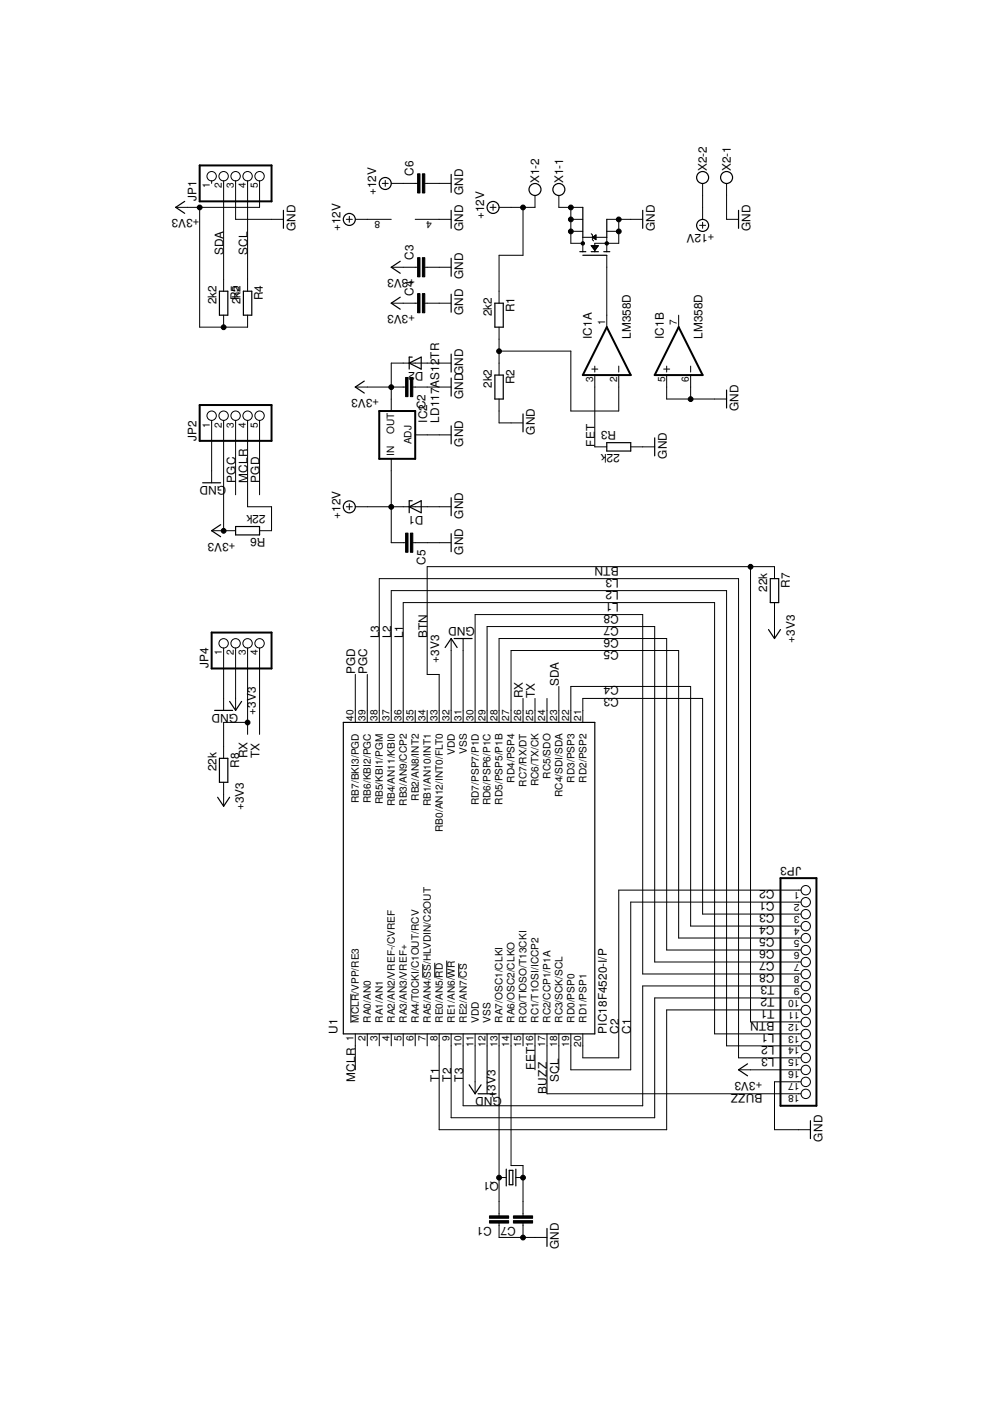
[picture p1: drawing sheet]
<svg xmlns="http://www.w3.org/2000/svg" width="210mm" height="297mm" viewBox="0 0 210 297" stroke-linecap="round" stroke-linejoin="round" font-family="sans-serif">
<g fill="none" stroke="#000" stroke-width=".21">
<path d="M44.9 38.3v.6M47.4 38.3v23.4M50 38.3v8.2h10.1M52.5 38.3v23.4M55 38.3v5.7h-17.7M81 38.9h1.3M81.7 38.2v1.3M83 38.9h5.5M90.1 38.9h5.6M149 38.9v7.6M154.1 38.9v7.6h2.5M42.3 44v25.4h10.2v-2.6"/>
<path d="M73.4 46.5h1.3M74.1 45.9v1.2M75.3 46.5h7.7M83 56.7h5.5M88 46.5h7.7M90.1 56.7h5.6M103.9 44h1.3M104.5 43.3v1.3M110.9 44v10.1h-5.1v10.2M113.4 41.4v2.6h-7.6M118.5 41.4v2.6h5.1M121 44v7.6h2.6"/>
<path d="M121 49h2.6M121 46.5h2.6M123.6 53.4v-3.1h5.1v3.1M125.3 49.6l.3 .2v1l.3 .3M125.3 52.1h1.6l-.8 1zM125.5 52.1v.1M125.6 52.1v.3M125.6 50.3l.8-.5v1zM125.7 50.2v.2M125.7 52.1v.5M125.8 50.1v.4M125.8 52.1v.6"/>
<path d="M126 50.1v.4M126 52.1v.8M126.1 50v.6M126.2 49.9v.8M126.2 52.1v.9M126.3 49.8v1M126.3 52.1v.7M126.4 52.1v.6M126.6 52.1v.4M126.7 52.1v.2M126.8 52.1v.1M128.7 54.1v15.3"/>
<path d="M128.7 49h2.5M128.7 46.5h7.6M131.2 46.5v5.1h-5.1v1.8M148.3 47.8h1.3M149 47.1v1.3M47.4 66.8v2.6M83 64.3h5.5M90.1 64.3h5.6M95.7 77h-12.7v10.1M105.8 69.4v10.1M105.8 74.4h15.2v12.7h10.2v-7.6M125.5 78.3h1.2"/>
<path d="M126.1 77.6v1.3M126.1 79.5v15.2h2.6M131.2 77.6v1.3M140.7 78.3h1.3M141.4 77.6v1.3M141.4 79.5v5.1h12.7M143.9 66.8v2.6M146.4 77.6v1.3M146.4 79.5v5.1M44.9 89.1v13.3M47.4 89.1v23.4M50 89.1v15.8"/>
<path d="M52.5 89.1v18.3h5.1v5.1h-2.6M55 89.1v15.8M75.3 82.1h10.7M83 97.3v17.8h3M87.5 82.1h8.2M88 92.2h7.7M105.8 84.6v5.1h5.1M133.7 94.7h5.1M44.9 112.5h5.1M73.4 107.4h1.3M74.1 106.8v1.3M75.3 107.4h20.4"/>
<path d="M87.5 115.1h8.2M47.4 137.4v13.2M50 137.4v13.2M52.5 137.4v18.3M55 137.4v18.3M95.7 135.4v17.8M98.2 135.4v17.8M159.1 120.1v96.6h10.7M164.2 122.7v-2.6h-73.6v22.9h2.5v10.2M164.2 127.8v7.6M52.5 153.2h-5.1v7.6M75.3 143v10.2"/>
<path d="M77.9 143v10.2M80.4 153.2v-30.5h76.2v101.6h13.2M83 153.2v-28h71.1v96.5h15.7M85.5 153.2v-25.4h66v91.4h18.3M88 150.6v2.6M90.6 150.6v2.6M100.7 153.2v-22.9h35.6v76.2h33.5M103.3 153.2v-20.4h35.5v71.2h31M105.8 153.2v-17.8h35.6v66h28.4M108.4 153.2v-15.3h35.5v61h25.9M110.9 148.1v5.1M113.4 148.1v5.1"/>
<path d="M116 148.1v5.1M118.5 145.5v7.7M121 153.2v-7.7h25.4v50.8h23.4M123.6 153.2v-5.1h25.4v45.7h20.8M47.4 165.9v5M169.8 188.7h-38.6v35.6h-7.6v-5.1M169.8 191.3h-36.1v35.5h-12.7v-7.6M74.4 210.7v6.2M75.3 219.2v7.6M77.9 219.2v2.5M80.4 219.2v2.5M83 219.2v2.5"/>
<path d="M85.5 219.2v2.5M88 219.2v2.5M89.6 204.4v2.9M90.6 219.2v2.5M92.2 204.1v3.2M94.7 203.7v3.6M97.3 204.3v3M100.7 219.2v12.7M103.3 219.2v12.7M105.8 219.2v38.6M108.4 219.2v27.9h2.5v10.7M110.9 219.2v2.5"/>
<path d="M113.4 219.2v7.6M116 219.2v12.7h53.8M118.5 219.2v7.6M169.8 214.1h-28.4v25.4h-48.3v-20.3M169.8 211.6h-31v25.4h-43.1v-17.8M169.8 209h-33.5v25.4h-38.1v-15.2M156.6 226.8h13.2M169.8 229.4h-5.6v10.1h7.6M105.8 259.3v3.1h10.2M105.8 249.7h1.5M109.4 249.7h1.5M110.9 259.3v3.1"/>
<circle cx="44.9" cy="37.4" r=".99"/>
<circle cx="47.4" cy="37.4" r=".99"/>
<circle cx="50" cy="37.4" r=".99"/>
<circle cx="52.5" cy="37.4" r=".99"/>
<circle cx="55" cy="37.4" r=".99"/>
<circle cx="44.9" cy="88.1" r=".99"/>
<circle cx="47.4" cy="88.1" r=".99"/>
<circle cx="50" cy="88.1" r=".99"/>
<circle cx="52.5" cy="88.1" r=".99"/>
<circle cx="55" cy="88.1" r=".99"/>
<circle cx="47.4" cy="136.4" r=".99"/>
<circle cx="50" cy="136.4" r=".99"/>
<circle cx="52.5" cy="136.4" r=".99"/>
<circle cx="55" cy="136.4" r=".99"/>
<circle cx="170.8" cy="196.4" r=".99"/>
<circle cx="170.8" cy="191.3" r=".99"/>
<circle cx="170.8" cy="193.8" r=".99"/>
<circle cx="170.8" cy="188.7" r=".99"/>
<circle cx="170.8" cy="198.9" r=".99"/>
<circle cx="170.8" cy="204" r=".99"/>
<circle cx="170.8" cy="201.4" r=".99"/>
<circle cx="170.8" cy="209.1" r=".99"/>
<circle cx="170.8" cy="214.1" r=".99"/>
<circle cx="170.8" cy="211.6" r=".99"/>
<circle cx="170.8" cy="216.7" r=".99"/>
<circle cx="170.8" cy="219.2" r=".99"/>
<circle cx="170.8" cy="206.5" r=".99"/>
<circle cx="170.8" cy="221.8" r=".99"/>
<circle cx="170.8" cy="224.3" r=".99"/>
<circle cx="170.8" cy="226.8" r=".99"/>
<circle cx="170.8" cy="231.9" r=".99"/>
<circle cx="170.8" cy="229.4" r=".99"/>
</g>
<g fill="none" stroke="#000" stroke-width=".25">
<path d="M95.7 37v3.8M39.2 42.7l-1.9 1.3 1.9 1.2M60.1 44.6v3.8M84.9 55.4l-1.9 1.3 1.9 1.2M95.7 44.6v3.8M95.7 54.8v3.8M122.9 53.4h1.3M123.6 54.1h5.1M123.6 44v6.3M125.3 53.4h1.6M128 53.4h1.3M128.7 46.5v3.8"/>
<path d="M136.3 44.6v3.8M156.6 44.6v3.8M46.5 61.7h1.8v5.1h-1.8zM51.6 61.7h1.8v5.1h-1.8zM84.9 63l-1.9 1.3 1.9 1.3M86.8 77l2.5-1.3v2.6zM87.4 75.7h-.6v2.6M95.7 62.4v3.8M95.7 75.1v3.8M104.9 64.3h1.8v5.1h-1.8zM104.9 79.5h1.8v5.1h-1.8zM77.2 80.8l-1.9 1.3 1.9 1.2"/>
<path d="M95.7 80.2v3.8M95.7 90.3v3.8M110.9 87.8v3.8M128.7 93.9h5v1.7h-5zM138.8 92.8v3.8M154.1 82.7v3.8M43 102.4h3.8M46.8 111.3l-1.9 1.2 1.9 1.3M50 111.6h5v1.8h-5zM86.8 107.4l2.5-1.2v2.5zM87.4 106.2h-.6v2.5M95.7 105.5v3.8"/>
<path d="M95.7 113.2v3.8M94.4 137.3l1.3-1.9 1.2 1.9M96.3 135.4h3.8M162.9 133.5l1.3 1.9 1.3-1.9M163.3 122.7h1.8v5.1h-1.8zM45.5 150.6h3.8M48.7 148.7l1.3 1.9 1.2-1.9M72.8 153.2h53.3v66h-53.3zM46.1 169l1.3 1.9 1.3-1.9M46.5 160.8h1.8v5.1h-1.8zM99.5 230l1.2 1.9 1.3-1.9M101.4 231.9h3.8"/>
<path d="M158.5 225.6l-1.9 1.2 1.9 1.3M171.8 237.6v3.8M107.3 247.9v3.5M108 248.1h.7v3.1h-.7zM109.4 247.9v3.5M116 260.5v3.8"/>
<circle cx="81.7" cy="38.9" r="1.27"/>
<circle cx="149" cy="37.6" r="1.27"/>
<circle cx="154.1" cy="37.6" r="1.27"/>
<circle cx="74.1" cy="46.5" r="1.27"/>
<circle cx="104.5" cy="44" r="1.27"/>
<circle cx="113.4" cy="40.2" r="1.27"/>
<circle cx="118.5" cy="40.2" r="1.27"/>
<circle cx="149" cy="47.8" r="1.27"/>
<circle cx="74.1" cy="107.5" r="1.27"/>
</g>
<g fill="#000" stroke="#000" stroke-width=".21">
<circle cx="42.3" cy="44" r=".51"/>
<circle cx="110.9" cy="44" r=".51"/>
<circle cx="121" cy="46.5" r=".51"/>
<circle cx="121" cy="49.1" r=".51"/>
<circle cx="121" cy="44" r=".51"/>
<circle cx="123.6" cy="51.6" r=".36"/>
<circle cx="128.7" cy="51.6" r=".36"/>
<circle cx="131.2" cy="46.5" r=".51"/>
<circle cx="131.2" cy="49.1" r=".51"/>
<circle cx="47.4" cy="69.4" r=".51"/>
<circle cx="105.8" cy="74.5" r=".51"/>
<circle cx="83" cy="82.1" r=".51"/>
<circle cx="146.4" cy="84.6" r=".51"/>
<circle cx="47.4" cy="112.5" r=".51"/>
<circle cx="83" cy="107.5" r=".51"/>
<circle cx="159.1" cy="120.2" r=".51"/>
<circle cx="52.5" cy="153.2" r=".51"/>
<circle cx="105.8" cy="249.7" r=".51"/>
<circle cx="110.9" cy="249.7" r=".51"/>
<circle cx="110.9" cy="262.4" r=".51"/>
</g>
<path d="M42.3 35.1h15.3v7.6h-15.3zM128.7 69.4l5 10.1h-10.1zM143.9 69.4l5.1 10.1h-10.2zM42.3 85.9h15.3v7.6h-15.3zM80.4 87.1h7.6v10.2h-7.6zM44.9 134.1h12.7v7.6h-12.7zM165.5 186.2h7.6v48.2h-7.6z" fill="none" stroke="#000" stroke-width=".42"/>
<g fill="#000" stroke="#000" stroke-width=".21">
<path d="M88.5 54.6h.5v4.1h-.5zM88.5 36.9h.5v4h-.5zM89.6 54.6h.5v4.1h-.5zM89.6 36.9h.5v4h-.5zM88.5 62.3h.5v4h-.5zM89.6 62.3h.5v4h-.5zM86 80h.5v4.1h-.5zM87 80h.5v4.1h-.5zM86 113h.5v4.1h-.5zM87 113h.5v4.1h-.5zM103.8 257.8h4v.5h-4zM103.8 258.8h4v.5h-4z"/>
<path d="M108.9 257.8h4v.5h-4zM108.9 258.8h4v.5h-4z"/>
</g>
<g font-size="2.5">
<text x="79.8" y="41.4" transform="rotate(-90 79.8 41.4)">+12V</text>
<text x="87.7" y="37.3" transform="rotate(-90 87.7 37.3)">C6</text>
<text x="98.2" y="41.4" transform="rotate(-90 98.2 41.4)">GND</text>
<text x="114.3" y="38.9" transform="rotate(-90 114.3 38.9)">X1-2</text>
<text x="119.4" y="38.9" transform="rotate(-90 119.4 38.9)">X1-1</text>
<text x="149.9" y="36.3" transform="rotate(-90 149.9 36.3)">X2-2</text>
<text x="154.9" y="36.3" transform="rotate(-90 154.9 36.3)">X2-1</text>
<text x="41.7" y="42.7" transform="rotate(-90 41.7 42.7)">JP1</text>
<text x="42.3" y="46.5" transform="rotate(-180 42.3 46.5)">+3V3</text>
<text x="102.6" y="46.5" transform="rotate(-90 102.6 46.5)">+12V</text>
<text x="62.6" y="49" transform="rotate(-90 62.6 49)">GND</text>
<text x="72.2" y="49" transform="rotate(-90 72.2 49)">+12V</text>
<text x="98.2" y="49" transform="rotate(-90 98.2 49)">GND</text>
<text x="138.8" y="49" transform="rotate(-90 138.8 49)">GND</text>
<text x="151.5" y="49.7" transform="rotate(-180 151.5 49.7)">+12V</text>
<text x="159.1" y="49" transform="rotate(-90 159.1 49)">GND</text>
<text x="47.4" y="54.1" transform="rotate(-90 47.4 54.1)">SDA</text>
<text x="52.5" y="54.1" transform="rotate(-90 52.5 54.1)">SCL</text>
<text x="87.7" y="55.1" transform="rotate(-90 87.7 55.1)">C3</text>
<text x="88" y="59.2" transform="rotate(-180 88 59.2)">+3V3</text>
<text x="98.2" y="59.2" transform="rotate(-90 98.2 59.2)">GND</text>
<text x="45.9" y="64.5" transform="rotate(-90 45.9 64.5)">2k2</text>
<text x="51" y="64.5" transform="rotate(-90 51 64.5)">2R2</text>
<text x="51" y="63.1" transform="rotate(-90 51 63.1)">k5</text>
<text x="55.8" y="63.7" transform="rotate(-90 55.8 63.7)">R4</text>
<text x="87.7" y="62.7" transform="rotate(-90 87.7 62.7)">C4</text>
<text x="88" y="66.8" transform="rotate(-180 88 66.8)">+3V3</text>
<text x="98.2" y="66.8" transform="rotate(-90 98.2 66.8)">GND</text>
<text x="104.3" y="67" transform="rotate(-90 104.3 67)">2k2</text>
<text x="109.1" y="66.2" transform="rotate(-90 109.1 66.2)">R1</text>
<text x="125.5" y="71.9" transform="rotate(-90 125.5 71.9)">IC1A</text>
<text x="133.7" y="71.9" transform="rotate(-90 133.7 71.9)">LM358D</text>
<text x="140.7" y="71.9" transform="rotate(-90 140.7 71.9)">IC1B</text>
<text x="149" y="71.9" transform="rotate(-90 149 71.9)">LM358D</text>
<text x="89.8" y="78.9" transform="rotate(-180 89.8 78.9)">D2</text>
<text x="104.3" y="82.3" transform="rotate(-90 104.3 82.3)">2k2</text>
<text x="109.1" y="81.5" transform="rotate(-90 109.1 81.5)">R2</text>
<text x="80.4" y="84.6" transform="rotate(-180 80.4 84.6)">+3V3</text>
<text x="90.6" y="89.7" transform="rotate(-90 90.6 89.7)">IC2C2</text>
<text x="93.1" y="89.7" transform="rotate(-90 93.1 89.7)">LD117AS12TR</text>
<text x="98.2" y="84.6" transform="rotate(-90 98.2 84.6)">GNDGND</text>
<text x="156.6" y="87.1" transform="rotate(-90 156.6 87.1)">GND</text>
<text x="41.7" y="93.5" transform="rotate(-90 41.7 93.5)">JP2</text>
<text x="98.2" y="94.7" transform="rotate(-90 98.2 94.7)">GND</text>
<text x="113.4" y="92.2" transform="rotate(-90 113.4 92.2)">GND</text>
<text x="126.1" y="94.7" transform="rotate(-90 126.1 94.7)">FET</text>
<text x="130.6" y="91.5" transform="rotate(-180 130.6 91.5)">R3</text>
<text x="131.4" y="96.3" transform="rotate(-180 131.4 96.3)">22k</text>
<text x="141.4" y="97.3" transform="rotate(-90 141.4 97.3)">GND</text>
<text x="48" y="103.1" transform="rotate(-180 48 103.1)">GND</text>
<text x="49.9" y="102.4" transform="rotate(-90 49.9 102.4)">PGC</text>
<text x="52.5" y="102.4" transform="rotate(-90 52.5 102.4)">MCLR</text>
<text x="55" y="102.4" transform="rotate(-90 55 102.4)">PGD</text>
<text x="56.3" y="109.2" transform="rotate(-180 56.3 109.2)">22k</text>
<text x="72.2" y="110" transform="rotate(-90 72.2 110)">+12V</text>
<text x="89.8" y="109.4" transform="rotate(-180 89.8 109.4)">D1</text>
<text x="98.2" y="110" transform="rotate(-90 98.2 110)">GND</text>
<text x="49.9" y="115.1" transform="rotate(-180 49.9 115.1)">+3V3</text>
<text x="56.3" y="114" transform="rotate(-180 56.3 114)">R6</text>
<text x="90.2" y="119.8" transform="rotate(-90 90.2 119.8)">C5</text>
<text x="98.2" y="117.6" transform="rotate(-90 98.2 117.6)">GND</text>
<text x="131.2" y="125.2" transform="rotate(-180 131.2 125.2)">L2</text>
<text x="131.2" y="122.7" transform="rotate(-180 131.2 122.7)">L3</text>
<text x="131.2" y="120.1" transform="rotate(-180 131.2 120.1)">BTN</text>
<text x="162.7" y="125.4" transform="rotate(-90 162.7 125.4)">22k</text>
<text x="167.5" y="124.6" transform="rotate(-90 167.5 124.6)">R7</text>
<text x="131.2" y="130.3" transform="rotate(-180 131.2 130.3)">C8</text>
<text x="131.2" y="127.8" transform="rotate(-180 131.2 127.8)">L1</text>
<text x="80.4" y="135.4" transform="rotate(-90 80.4 135.4)">L3</text>
<text x="83" y="135.4" transform="rotate(-90 83 135.4)">L2</text>
<text x="85.5" y="135.4" transform="rotate(-90 85.5 135.4)">L1</text>
<text x="90.6" y="135.4" transform="rotate(-90 90.6 135.4)">BTN</text>
<text x="100.7" y="132.8" transform="rotate(-180 100.7 132.8)">GND</text>
<text x="131.2" y="137.9" transform="rotate(-180 131.2 137.9)">C5</text>
<text x="131.2" y="135.4" transform="rotate(-180 131.2 135.4)">C6</text>
<text x="131.2" y="132.8" transform="rotate(-180 131.2 132.8)">C7</text>
<text x="168.5" y="136.3" transform="rotate(-90 168.5 136.3)">+3V3</text>
<text x="44.2" y="141.7" transform="rotate(-90 44.2 141.7)">JP4</text>
<text x="75.3" y="143" transform="rotate(-90 75.3 143)">PGD</text>
<text x="77.9" y="143" transform="rotate(-90 77.9 143)">PGC</text>
<text x="93.1" y="140.5" transform="rotate(-90 93.1 140.5)">+3V3</text>
<text x="110.9" y="148.1" transform="rotate(-90 110.9 148.1)">RX</text>
<text x="113.4" y="148.1" transform="rotate(-90 113.4 148.1)">TX</text>
<text x="118.5" y="145.5" transform="rotate(-90 118.5 145.5)">SDA</text>
<text x="131.2" y="148.1" transform="rotate(-180 131.2 148.1)">C3</text>
<text x="131.2" y="145.5" transform="rotate(-180 131.2 145.5)">C4</text>
<text x="50.5" y="151.4" transform="rotate(-180 50.5 151.4)">GND</text>
<text x="54.3" y="151.5" transform="rotate(-90 54.3 151.5)">+3V3</text>
<text x="52.5" y="160.8" transform="rotate(-90 52.5 160.8)">RX</text>
<text x="55" y="160.8" transform="rotate(-90 55 160.8)">TX</text>
<text x="45.9" y="163.5" transform="rotate(-90 45.9 163.5)">22k</text>
<text x="50.7" y="162.7" transform="rotate(-90 50.7 162.7)">R8</text>
<text x="51.7" y="171.8" transform="rotate(-90 51.7 171.8)">+3V3</text>
<text x="169.8" y="183.8" transform="rotate(-180 169.8 183.8)">JP3</text>
<text x="164.2" y="188.7" transform="rotate(-180 164.2 188.7)">C2</text>
<text x="164.2" y="191.3" transform="rotate(-180 164.2 191.3)">C1</text>
<text x="164.2" y="193.8" transform="rotate(-180 164.2 193.8)">C3</text>
<text x="164.2" y="196.3" transform="rotate(-180 164.2 196.3)">C4</text>
<text x="164.2" y="198.9" transform="rotate(-180 164.2 198.9)">C5</text>
<text x="164.2" y="201.4" transform="rotate(-180 164.2 201.4)">C6</text>
<text x="164.2" y="204" transform="rotate(-180 164.2 204)">C7</text>
<text x="164.2" y="206.5" transform="rotate(-180 164.2 206.5)">C8</text>
<text x="164.2" y="209" transform="rotate(-180 164.2 209)">T3</text>
<text x="164.2" y="211.6" transform="rotate(-180 164.2 211.6)">T2</text>
<text x="164.2" y="214.1" transform="rotate(-180 164.2 214.1)">T1</text>
<text x="71.5" y="219.2" transform="rotate(-90 71.5 219.2)">U1</text>
<text x="128.7" y="219.2" transform="rotate(-90 128.7 219.2)">PIC18F4520-I/P</text>
<text x="131.2" y="219.2" transform="rotate(-90 131.2 219.2)">C2</text>
<text x="133.7" y="219.2" transform="rotate(-90 133.7 219.2)">C1</text>
<text x="164.2" y="219.2" transform="rotate(-180 164.2 219.2)">L1</text>
<text x="164.2" y="221.7" transform="rotate(-180 164.2 221.7)">L2</text>
<text x="164.2" y="216.7" transform="rotate(-180 164.2 216.7)">BTN</text>
<text x="113.4" y="226.8" transform="rotate(-90 113.4 226.8)">FET</text>
<text x="164.2" y="224.3" transform="rotate(-180 164.2 224.3)">L3</text>
<text x="75.3" y="229.3" transform="rotate(-90 75.3 229.3)">MCLR</text>
<text x="93.1" y="229.3" transform="rotate(-90 93.1 229.3)">T1</text>
<text x="95.6" y="229.3" transform="rotate(-90 95.6 229.3)">T2</text>
<text x="98.2" y="229.3" transform="rotate(-90 98.2 229.3)">T3</text>
<text x="105" y="232.8" transform="rotate(-90 105 232.8)">+</text>
<text x="105" y="231.3" transform="rotate(-90 105 231.3)">3V3</text>
<text x="106.4" y="232.7" transform="rotate(-180 106.4 232.7)">GND</text>
<text x="116" y="231.9" transform="rotate(-90 116 231.9)">BUZZ</text>
<text x="118.5" y="229.3" transform="rotate(-90 118.5 229.3)">SCL</text>
<text x="161.6" y="231.9" transform="rotate(-180 161.6 231.9)">BUZZ</text>
<text x="161.7" y="229.4" transform="rotate(-180 161.7 229.4)">+3V3</text>
<text x="174.4" y="242" transform="rotate(-90 174.4 242)">GND</text>
<text x="105.8" y="250.7" transform="rotate(-180 105.8 250.7)">Q1</text>
<text x="104.3" y="260.2" transform="rotate(-180 104.3 260.2)">C1</text>
<text x="109.3" y="260.2" transform="rotate(-180 109.3 260.2)">C7</text>
<text x="118.5" y="264.9" transform="rotate(-90 118.5 264.9)">GND</text>
</g>
<g font-size="2.1">
<text x="44.5" y="39.9" transform="rotate(-90 44.5 39.9)">1</text>
<text x="47.1" y="39.9" transform="rotate(-90 47.1 39.9)">2</text>
<text x="49.6" y="39.9" transform="rotate(-90 49.6 39.9)">3</text>
<text x="52.1" y="39.9" transform="rotate(-90 52.1 39.9)">4</text>
<text x="54.7" y="39.9" transform="rotate(-90 54.7 39.9)">5</text>
<text x="80.6" y="46.9" transform="rotate(-180 80.6 46.9)">8</text>
<text x="91.6" y="46.9" transform="rotate(-180 91.6 46.9)">4</text>
<text x="128.3" y="69" transform="rotate(-90 128.3 69)">1</text>
<text x="143.5" y="69" transform="rotate(-90 143.5 69)">7</text>
<text x="125.8" y="81.1" transform="rotate(-90 125.8 81.1)">3</text>
<text x="130.8" y="81.1" transform="rotate(-90 130.8 81.1)">2</text>
<text x="141" y="81.1" transform="rotate(-90 141 81.1)">5</text>
<text x="146.1" y="81.1" transform="rotate(-90 146.1 81.1)">6</text>
<text x="44.5" y="90.7" transform="rotate(-90 44.5 90.7)">1</text>
<text x="47.1" y="90.7" transform="rotate(-90 47.1 90.7)">2</text>
<text x="49.6" y="90.7" transform="rotate(-90 49.6 90.7)">3</text>
<text x="52.1" y="90.7" transform="rotate(-90 52.1 90.7)">4</text>
<text x="54.7" y="90.7" transform="rotate(-90 54.7 90.7)">5</text>
<text x="83.6" y="92.1" transform="rotate(-90 83.6 92.1)">OUT</text>
<text x="87.3" y="94.2" transform="rotate(-90 87.3 94.2)">ADJ</text>
<text x="83.6" y="96.6" transform="rotate(-90 83.6 96.6)">IN</text>
<text x="47.1" y="138.9" transform="rotate(-90 47.1 138.9)">1</text>
<text x="49.6" y="138.9" transform="rotate(-90 49.6 138.9)">2</text>
<text x="52.1" y="138.9" transform="rotate(-90 52.1 138.9)">3</text>
<text x="54.7" y="138.9" transform="rotate(-90 54.7 138.9)">4</text>
<text x="75" y="152.8" transform="rotate(-90 75 152.8)">40</text>
<text x="77.5" y="152.8" transform="rotate(-90 77.5 152.8)">39</text>
<text x="80.1" y="152.8" transform="rotate(-90 80.1 152.8)">38</text>
<text x="82.6" y="152.8" transform="rotate(-90 82.6 152.8)">37</text>
<text x="85.1" y="152.8" transform="rotate(-90 85.1 152.8)">36</text>
<text x="87.7" y="152.8" transform="rotate(-90 87.7 152.8)">35</text>
<text x="90.2" y="152.8" transform="rotate(-90 90.2 152.8)">34</text>
<text x="92.8" y="152.8" transform="rotate(-90 92.8 152.8)">33</text>
<text x="95.3" y="152.8" transform="rotate(-90 95.3 152.8)">32</text>
<text x="97.8" y="152.8" transform="rotate(-90 97.8 152.8)">31</text>
<text x="100.4" y="152.8" transform="rotate(-90 100.4 152.8)">30</text>
<text x="102.9" y="152.8" transform="rotate(-90 102.9 152.8)">29</text>
<text x="105.5" y="152.8" transform="rotate(-90 105.5 152.8)">28</text>
<text x="108" y="152.8" transform="rotate(-90 108 152.8)">27</text>
<text x="110.5" y="152.8" transform="rotate(-90 110.5 152.8)">26</text>
<text x="113.1" y="152.8" transform="rotate(-90 113.1 152.8)">25</text>
<text x="115.6" y="152.8" transform="rotate(-90 115.6 152.8)">24</text>
<text x="118.1" y="152.8" transform="rotate(-90 118.1 152.8)">23</text>
<text x="120.7" y="152.8" transform="rotate(-90 120.7 152.8)">22</text>
<text x="123.2" y="152.8" transform="rotate(-90 123.2 152.8)">21</text>
<text x="96.4" y="160.1" transform="rotate(-90 96.4 160.1)">VDD</text>
<text x="99" y="159.8" transform="rotate(-90 99 159.8)">VSS</text>
<text x="109.1" y="165.9" transform="rotate(-90 109.1 165.9)">RD4/PSP4</text>
<text x="111.6" y="166.8" transform="rotate(-90 111.6 166.8)">RC7/RX/DT</text>
<text x="114.2" y="166.7" transform="rotate(-90 114.2 166.7)">RC6/TX/CK</text>
<text x="116.7" y="165.1" transform="rotate(-90 116.7 165.1)">RC5/SDO</text>
<text x="121.8" y="165.9" transform="rotate(-90 121.8 165.9)">RD3/PSP3</text>
<text x="124.3" y="165.9" transform="rotate(-90 124.3 165.9)">RD2/PSP2</text>
<text x="76.1" y="170.3" transform="rotate(-90 76.1 170.3)">RB7/BKI3/PGD</text>
<text x="78.6" y="170.3" transform="rotate(-90 78.6 170.3)">RB6/KBI2/PGC</text>
<text x="81.2" y="170.5" transform="rotate(-90 81.2 170.5)">RB5/KBI1/PGM</text>
<text x="83.7" y="171" transform="rotate(-90 83.7 171)">RB4/AN11/KBI0</text>
<text x="86.3" y="170.8" transform="rotate(-90 86.3 170.8)">RB3/AN9/CCP2</text>
<text x="88.8" y="169.8" transform="rotate(-90 88.8 169.8)">RB2/AN8/INT2</text>
<text x="91.3" y="171" transform="rotate(-90 91.3 171)">RB1/AN10/INT1</text>
<text x="101.5" y="170.7" transform="rotate(-90 101.5 170.7)">RD7/PSP7/P1D</text>
<text x="104" y="170.7" transform="rotate(-90 104 170.7)">RD6/PSP6/P1C</text>
<text x="106.6" y="170.6" transform="rotate(-90 106.6 170.6)">RD5/PSP5/P1B</text>
<text x="119.3" y="169" transform="rotate(-90 119.3 169)">RC4/SDI/SDA</text>
<text x="93.9" y="176.4" transform="rotate(-90 93.9 176.4)">RB0/AN12/INT0/FLT0</text>
<text x="169.5" y="189.1" transform="rotate(-180 169.5 189.1)">1</text>
<text x="169.5" y="191.6" transform="rotate(-180 169.5 191.6)">2</text>
<text x="169.5" y="194.2" transform="rotate(-180 169.5 194.2)">3</text>
<text x="169.5" y="196.7" transform="rotate(-180 169.5 196.7)">4</text>
<text x="169.5" y="199.2" transform="rotate(-180 169.5 199.2)">5</text>
<text x="169.5" y="201.8" transform="rotate(-180 169.5 201.8)">6</text>
<text x="169.5" y="204.3" transform="rotate(-180 169.5 204.3)">7</text>
<text x="169.5" y="206.9" transform="rotate(-180 169.5 206.9)">8</text>
<text x="169.5" y="209.4" transform="rotate(-180 169.5 209.4)">9</text>
<text x="169.5" y="211.9" transform="rotate(-180 169.5 211.9)">10</text>
<text x="169.5" y="214.5" transform="rotate(-180 169.5 214.5)">11</text>
<text x="75" y="220.7" transform="rotate(-90 75 220.7)">1</text>
<text x="76.1" y="216.8" transform="rotate(-90 76.1 216.8)">MCLR/VPP/RE3</text>
<text x="77.5" y="220.7" transform="rotate(-90 77.5 220.7)">2</text>
<text x="78.6" y="216.8" transform="rotate(-90 78.6 216.8)">RA0/AN0</text>
<text x="80.1" y="220.7" transform="rotate(-90 80.1 220.7)">3</text>
<text x="81.2" y="216.8" transform="rotate(-90 81.2 216.8)">RA1/AN1</text>
<text x="82.6" y="220.7" transform="rotate(-90 82.6 220.7)">4</text>
<text x="83.7" y="216.8" transform="rotate(-90 83.7 216.8)">RA2/AN2/VREF-/CVREF</text>
<text x="85.1" y="220.7" transform="rotate(-90 85.1 220.7)">5</text>
<text x="86.3" y="216.8" transform="rotate(-90 86.3 216.8)">RA3/AN3/VREF+</text>
<text x="87.7" y="220.7" transform="rotate(-90 87.7 220.7)">6</text>
<text x="88.8" y="216.8" transform="rotate(-90 88.8 216.8)">RA4/T0CKI/C1OUT/RCV</text>
<text x="90.2" y="220.7" transform="rotate(-90 90.2 220.7)">7</text>
<text x="91.3" y="216.8" transform="rotate(-90 91.3 216.8)">RA5/AN4/SS/HLVDIN/C2OUT</text>
<text x="92.8" y="220.7" transform="rotate(-90 92.8 220.7)">8</text>
<text x="93.9" y="216.8" transform="rotate(-90 93.9 216.8)">RE0/AN5/RD</text>
<text x="95.3" y="220.7" transform="rotate(-90 95.3 220.7)">9</text>
<text x="96.4" y="216.8" transform="rotate(-90 96.4 216.8)">RE1/AN6/WR</text>
<text x="97.8" y="221.9" transform="rotate(-90 97.8 221.9)">10</text>
<text x="99" y="216.8" transform="rotate(-90 99 216.8)">RE2/AN7/CS</text>
<text x="100.4" y="221.9" transform="rotate(-90 100.4 221.9)">11</text>
<text x="101.5" y="216.8" transform="rotate(-90 101.5 216.8)">VDD</text>
<text x="102.9" y="221.9" transform="rotate(-90 102.9 221.9)">12</text>
<text x="104" y="216.8" transform="rotate(-90 104 216.8)">VSS</text>
<text x="105.5" y="221.9" transform="rotate(-90 105.5 221.9)">13</text>
<text x="106.6" y="216.8" transform="rotate(-90 106.6 216.8)">RA7/OSC1/CLKI</text>
<text x="108" y="221.9" transform="rotate(-90 108 221.9)">14</text>
<text x="109.1" y="216.8" transform="rotate(-90 109.1 216.8)">RA6/OSC2/CLKO</text>
<text x="110.5" y="221.9" transform="rotate(-90 110.5 221.9)">15</text>
<text x="111.6" y="216.8" transform="rotate(-90 111.6 216.8)">RC0/TIOSO/T13CKI</text>
<text x="113.1" y="221.9" transform="rotate(-90 113.1 221.9)">16</text>
<text x="114.2" y="216.8" transform="rotate(-90 114.2 216.8)">RC1/T1OSI/ICCP2</text>
<text x="115.6" y="221.9" transform="rotate(-90 115.6 221.9)">17</text>
<text x="116.7" y="216.8" transform="rotate(-90 116.7 216.8)">RC2/CCP1/P1A</text>
<text x="118.1" y="221.9" transform="rotate(-90 118.1 221.9)">18</text>
<text x="119.3" y="216.8" transform="rotate(-90 119.3 216.8)">RC3/SCK/SCL</text>
<text x="120.7" y="221.9" transform="rotate(-90 120.7 221.9)">19</text>
<text x="121.8" y="216.8" transform="rotate(-90 121.8 216.8)">RD0/PSP0</text>
<text x="123.2" y="221.9" transform="rotate(-90 123.2 221.9)">20</text>
<text x="124.3" y="216.8" transform="rotate(-90 124.3 216.8)">RD1/PSP1</text>
<text x="169.5" y="217" transform="rotate(-180 169.5 217)">12</text>
<text x="169.5" y="219.5" transform="rotate(-180 169.5 219.5)">13</text>
<text x="169.5" y="222.1" transform="rotate(-180 169.5 222.1)">14</text>
<text x="169.5" y="224.6" transform="rotate(-180 169.5 224.6)">15</text>
<text x="169.5" y="227.2" transform="rotate(-180 169.5 227.2)">16</text>
<text x="169.5" y="229.7" transform="rotate(-180 169.5 229.7)">17</text>
<text x="169.5" y="232.2" transform="rotate(-180 169.5 232.2)">18</text>
</g>
</svg>
